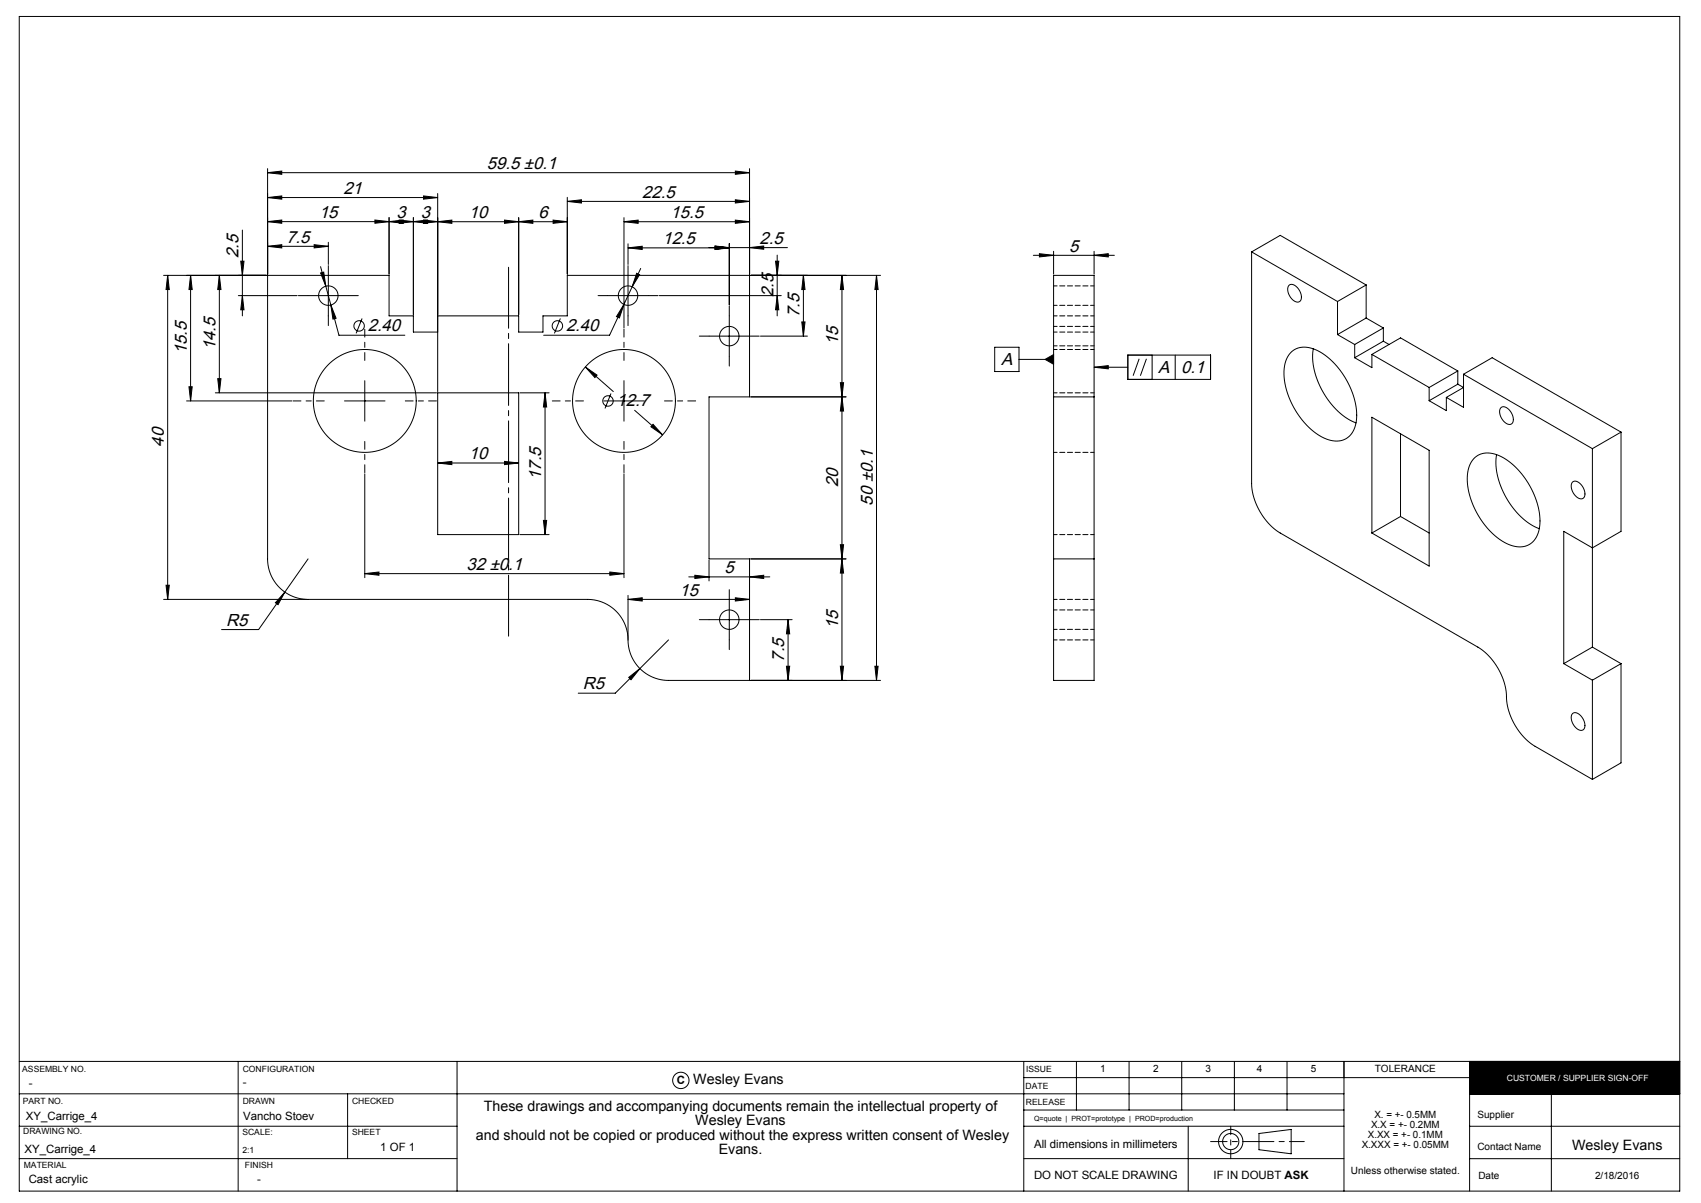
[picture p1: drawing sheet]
<svg xmlns="http://www.w3.org/2000/svg" width="420mm" height="297mm" viewBox="0 0 420 297" stroke-linecap="round" stroke-linejoin="round" font-family="sans-serif">
<g fill="none" stroke="#000" stroke-width=".25">
<path d="M4.8 4.1h410v290h-410zM59.8 56.8v21.2M66.1 54.7l3.5-.4v.8zM66.1 48.8l3.5-.4v.8zM66.1 42.6l3.5-.4v.8zM66.1 41.6v26.1M66.1 48.8h42M66.1 42.6h119M81.1 59.8v5.5M92.6 54.3l3.5 .4-3.5 .4zM96.1 54.7l3.5-.4v.8zM96.1 53.7v14"/>
<path d="M98.6 54.3l3.5 .4-3.5 .4zM102.1 53.7v24M102.1 54.7l3.5-.4v.8zM104.6 54.3l3.5 .4-3.5 .4zM104.6 48.4l3.5 .4-3.5 .4zM108.1 54.7h-42M108.1 47.8v48.9M108.1 54.7l3.5-.4v.8zM108.1 54.7h32M124.6 54.3l3.5 .4-3.5 .4zM128.1 54.7l3.5-.4v.8zM128.1 53.7v24"/>
<path d="M136.6 54.3l3.5 .4-3.5 .4zM140.1 49.7l3.5-.4v.8zM140.1 48.7v19M140.1 49.7h45M154.1 54.7l3.5-.4v.8zM154.1 53.7v27.3M154.1 54.7h31M181.6 54.3l3.5 .4-3.5 .4zM181.6 49.3l3.5 .4-3.5 .4zM181.6 42.2l3.5 .4-3.5 .4zM185.1 41.6v26.1M40.4 68h25.4"/>
<path d="M41.4 68v80M41.4 68l.4 3.5h-.8zM47.1 68v31M47.1 68l.4 3.5h-.8zM54.2 68l.4 3.5h-.8zM54.2 68v29M58.8 73h14.6M59.4 64.5h.8l-.4 3.5zM59.8 73l.4 3.5h-.8zM66.1 60.8l3.5-.4v.8zM66.1 60.8h15M76.1 73h10"/>
<path d="M77.6 60.4l3.5 .4-3.5 .4zM79.2 65.8l4.5 17h16.3M79.2 67.4l.7-.2 .5 3.5zM81.1 68v10M81.7 75.3l1.3 3.3-.8 .2zM89.4 78.6l-1.5 3.7M108.1 78h20v4h6v-4h6v-10h45v30h-10v40h10v30h-20a10.2 10.2 0 0 1-10.1-11.1 10 10 0 0 0-9.9-8.9h-69a10 10 0 0 1-10-10v-70h30v10h6v4h6M138.4 78.6l-1.5 3.7M150.1 73h10M154.1 75.2l-1.2 3.3-.7-.3zM154.1 75.2l-3.6 7.6h-16.3M155.1 68v10"/>
<path d="M155.1 61.2l3.5-.4v.8zM155.1 60.2v5.1M155.1 61.2h25M157.2 67.5l.7 .3-1.8 3zM158.2 66.3l-4.1 8.9M162.8 73h30.1M175.1 61.1h19.3M176.6 60.7l3.5 .4-3.5 .4zM176.6 60.8l3.5 .4-3.5 .4zM180.1 78v10M180.1 60.1v15.2M185.1 61.1l3.5-.4v.8z"/>
<path d="M185.4 68h32M191.5 64.5h.8l-.4 3.5zM191.9 73l.4 3.5h-.8zM191.9 63v15M198 79.5h.8l-.4 3.5zM198.4 68v15M198.4 68l.4 3.5h-.8zM207.9 68l.4 3.5h-.8zM207.9 68v100M216.4 68l.4 3.5h-.8zM216.4 68v100M255.1 63h20"/>
<path d="M256.6 62.6l3.5 .4-3.5 .4zM260.1 62v5.7M260.1 68h10v100h-10zM270.1 63l3.5-.4v.8zM270.1 62v5.7M309 62.2v57.6l.3 1.9 .5 1.8 1.8 3.6 2 2.5 2.3 1.9 49 28.3 1.4 .9 2.5 2.6 1.8 3.1 1.1 3.2 .4 4 .6 2.5 1.3 2.8 1.8 2.6 1.3 1.3 1.6 1.2 14.5 8.4M309 62.2l21.3 12.2M309 62.2l7.1-4.1 21.2 12.3M318.3 70.4a1.98 1.98 0 0 1 2.6 1.4l.4 1.1a1.19 1.19 0 0 1-.5 1.6 1.19 1.19 0 0 1-1.6-.5l-.8-1-.4-1.1a1.64 1.64 0 0 1 .3-1.5zM330.3 74.4v8.2M337.3 78.5l4.3 2.5M337.3 78.5l-7 4.1"/>
<path d="M337.3 70.4l-7 4M337.3 70.4v8.1M46.1 99h26M46.7 95.5h.8l-.4 3.5zM53.2 97h54.6M53.8 93.5h.8l-.4 3.5zM85.1 99h10M90.1 94v10M108.1 97h20v35h-20zM128.4 97h7.2M134.6 97l.4 3.5h-.8zM134.6 97v35"/>
<path d="M144.5 90.6l2.9 2-.5 .6zM144.5 90.6l6.9 6.1M149.1 99h10M150.9 97.2l-1.5 3.6M154.1 94v10M175.1 83h10M185.4 98h23.5M187.8 83h11.6M207.5 94.5h.8l-.4 3.5zM207.9 98l.4 3.5h-.8zM245.6 85.7h6v6h-6zM251.6 88.7h8.5"/>
<path d="M258 88.7l2.1-1.2v2.4zM260.1 98h10M270.1 90.7h8.4M270.1 90.7l3.5-.4v.8zM278.5 87.7h20.4v6h-20.4zM281.3 88.6l-1.5 4.2M283.1 88.6l-1.5 4.2M284.5 87.7v6M290.2 87.7v6M318.7 87a5.6 5.6 0 0 1 7.1-.2l2.8 2 2.5 2.9 2.2 3.7 1.2 3.6a9.1 9.1 0 0 1-1.4 8.7 5.7 5.7 0 0 1-6.9 .1l-3-2.2-2.5-3-2-3.4-1.2-3.6a9.2 9.2 0 0 1 1.2-8.6zM324.3 86.1l-.1 .1a18.9 18.9 0 0 0 6.1 15.3 12.9 12.9 0 0 0 4.5 2.9M330.3 82.6l4.2 2.5"/>
<path d="M334.5 85.1v3.2M338.7 87.5v3.3l-4.2-2.5M338.7 87.5l7.1-4.1 14.1 8.2M338.7 87.5l14.2 8.2M341.6 84.2l1.4 .9M341.6 84.2l-7.1 4.1M341.6 81l-7.1 4.1M341.6 81v3.2M352.9 95.7v3.2M357.1 98.1v3.3l-4.2-2.5M359.9 94.8l1.5 .9-4.3 2.4M359.9 94.8l-7 4.1"/>
<path d="M359.9 91.6l-7 4.1M359.9 91.6v3.2M361.4 92.4l31.8 18.4M361.4 92.4v8.2l-4.3-2.5M361.4 92.4l7-4.1 31.9 18.4M90.1 117v25.6M108.1 114.3l3.5-.4v.8zM108.1 114.3h20M124.6 113.9l3.5 .4-3.5 .4zM154.1 117v25.6M156.7 101.3l6.9 6.1M161.2 104.8l2.4 2.6-2.9-2z"/>
<path d="M338.7 103l14.2 8.2v28.6l-14.2-8.2zM345.8 107.1v20.4M364 113.1a5.6 5.6 0 0 1 7-.2l2.8 2.1 2.7 3.1 2 3.4 1.3 3.7a9.1 9.1 0 0 1-1.4 8.7 5.7 5.7 0 0 1-6.9 0l-2.8-2-2.7-3.1-2-3.5-1.3-3.6a9.2 9.2 0 0 1 1.3-8.6zM369.5 112.2v.2a18.9 18.9 0 0 0 6.1 15.2 12.9 12.9 0 0 0 4.5 2.9M370.6 100.6a1.98 1.98 0 0 1 2.6 1.4l.4 1.1a1.19 1.19 0 0 1-.5 1.6 1.19 1.19 0 0 1-1.6-.5l-.7-.9-.5-1.2a1.64 1.64 0 0 1 .3-1.5zM388.3 119a1.98 1.98 0 0 1 2.6 1.4l.4 1.1a1.19 1.19 0 0 1-.5 1.6 1.19 1.19 0 0 1-1.6-.5l-.7-.9-.5-1.2a1.64 1.64 0 0 1 .3-1.5zM393.2 110.8v49M400.3 106.7v24.5l-7.1 4.1-7.1-4.1v32.6M400.3 106.7l-7.1 4.1M76.1 138l-5.8 8.2M128.4 132h7.2M134.2 128.5h.8l-.4 3.5z"/>
<path d="M175.1 138.3v5.1M185.4 138h23.5M207.5 134.5h.8l-.4 3.5zM207.9 138l.4 3.5h-.8zM260.1 138h10M345.8 127.5l-7.1 4.1M345.8 127.5l7.1 4.1M40.4 148h35.4M41 144.5h.8l-.4 3.5zM70.3 146.2l-1.6 3.1-.7-.5zM70.3 146.2l-6.4 9.2h-9.2M90.1 141.6l3.5-.4v.8z"/>
<path d="M90.1 141.6h64M150.6 141.2l3.5 .4-3.5 .4zM155.1 148l3.5-.4v.8zM155.1 147v10.7M155.1 148h30M165.1 158l-13.2 13.1h-9.1M170.1 142.4h20M171.6 142l3.5 .4-3.5 .4zM175.1 153h10M180.1 148v10M181.6 147.6l3.5 .4-3.5 .4zM185.1 142.4l3.5-.4v.8z"/>
<path d="M187.8 153h7.8M194.6 153l.4 3.5h-.8zM194.6 153v15M393.2 159.8l-7.1 4M393.2 159.8l7.1 4M155.2 167.2l2.8-2.1-2.2 2.7zM185.4 168h32M194.2 164.5h.8l-.4 3.5zM207.5 164.5h.8l-.4 3.5zM216 164.5h.8l-.4 3.5zM386.1 163.8l7.1 4.1M388.3 176.2a1.98 1.98 0 0 1 2.6 1.4l.4 1.1a1.19 1.19 0 0 1-.5 1.5 1.19 1.19 0 0 1-1.6-.4l-.7-.9-.5-1.2a1.64 1.64 0 0 1 .3-1.5z"/>
<path d="M393.2 167.9v24.5M400.3 163.8v24.5l-7.1 4.1M400.3 163.8l-7.1 4.1M4.8 270h327M4.8 278h108.1M4.8 262h410M58.8 262v32.1M85.8 270v16M112.9 262v32.1M252.8 278h79M252.8 262v32.1M252.8 274h79"/>
<path d="M252.8 266h110.1M265.8 262v12M278.8 262v12M291.8 262v12M293.4 278v16.1M304.8 262v12M310.9 279.8l7.9-1v6.1l-7.9-1.1zM317.8 262v12M331.8 262v32.1M362.9 270.1h51.9M362.9 278.1h51.9M362.9 262v32.1"/>
<path d="M383.1 270.1v24M4.8 286h108.1M252.8 286h79M362.9 286.1h51.9"/>
<circle cx="81.1" cy="73" r="2.4"/>
<circle cx="155.1" cy="73" r="2.4"/>
<circle cx="88.7" cy="80.5" r="1.29"/>
<circle cx="90.1" cy="99" r="12.7"/>
<circle cx="137.6" cy="80.5" r="1.29"/>
<circle cx="150.1" cy="99" r="1.29"/>
<circle cx="154.1" cy="99" r="12.7"/>
<circle cx="180.1" cy="83" r="2.4"/>
<circle cx="180.1" cy="153" r="2.4"/>
<circle cx="168.1" cy="266.7" r="2.02"/>
<circle cx="303.9" cy="281.8" r="3"/>
<circle cx="303.9" cy="281.8" r="2"/>
</g>
<path d="M310.9 281.8h-12" fill="none" stroke="#000" stroke-width=".25" stroke-dasharray="15.2 1.3 1.3 1.3" stroke-dashoffset="11.2"/>
<path d="M310.9 281.8h11.1" fill="none" stroke="#000" stroke-width=".25" stroke-dasharray="15.2 1.3 1.3 1.3" stroke-dashoffset="11.6"/>
<path d="M303.9 278v8" fill="none" stroke="#000" stroke-width=".25" stroke-dasharray="15.2 1.3 1.3 1.3" stroke-dashoffset="13.1"/>
<path d="M362.9 262h51.9v8.4h-51.9z" fill-rule="evenodd" fill="#000"/>
<path d="M80.1 99h-7.7M90.1 89v-7.7M100.1 99h7.7M144.1 99h-7.7M154.1 89v-7.7M164.1 99h7.7M90.1 109v7.7M154.1 109v7.7" fill="none" stroke="#000" stroke-width=".25" stroke-dasharray="15.2 1.3 1.3 1.3" stroke-dashoffset="13.3"/>
<g fill="none" stroke="#000" stroke-width=".25" stroke-dasharray="15.2 1.3 1.3 1.3">
<path d="M76.1 73h-2.4M81.1 68v-2.4M81.1 78v2.4M86.1 73h2.4M150.1 73h-2.4M155.1 68v-2.4M155.1 78v2.4M160.1 73h2.4M180.1 78v-2.4M175.1 83h-2.4M180.1 88v2.4M185.1 83h2.4"/>
<path d="M175.1 153h-2.4M180.1 148v-2.4M180.1 158v2.4M185.1 153h2.4"/>
</g>
<path d="M125.6 157.1v-91.1" fill="none" stroke="#000" stroke-width=".25" stroke-dasharray="15.2 1.3 1.3 1.3" stroke-dashoffset=".2"/>
<g fill="#000">
<path d="M98.6 54.3l3.5 .4-3.5 .4zM96.1 54.7l3.5-.4v.8z"/>
<path d="M124.6 54.3l3.5 .4-3.5 .4zM108.1 54.7l3.5-.4v.8z"/>
<path d="M157.2 67.5l-1.1 3.3 1.8-3zM154.1 75.2l-1.9 3 .7 .3zM161.2 104.8l-.5 .6 2.9 2zM144.5 90.6l2.4 2.6 .5-.6zM154.1 54.7l3.5-.4v.8zM181.6 54.3l3.5 .4-3.5 .4zM155.1 148l3.5-.4v.8zM181.6 147.6l3.5 .4-3.5 .4zM155.2 167.2l.6 .6 2.2-2.7zM70.3 146.2l-2.3 2.6 .7 .5zM66.1 60.8l3.5-.4v.8zM77.6 60.4l3.5 .4-3.5 .4zM102.1 54.7l3.5-.4v.8zM104.6 54.3l3.5 .4-3.5 .4zM90.1 141.6l3.5-.4v.8zM150.6 141.2l3.5 .4-3.5 .4zM79.2 67.4l1.2 3.3-.5-3.5zM81.7 75.3l.5 3.5 .8-.2zM128.1 54.7l3.5-.4v.8zM136.6 54.3l3.5 .4-3.5 .4zM140.1 49.7l3.5-.4v.8zM181.6 49.3l3.5 .4-3.5 .4zM256.6 62.6l3.5 .4-3.5 .4zM270.1 63l3.5-.4v.8z"/>
<path d="M185.1 61.1l3.5-.4v.8zM176.6 60.7l3.5 .4-3.5 .4zM176.6 60.8l3.5 .4-3.5 .4zM155.1 61.2l3.5-.4v.8zM92.6 54.3l3.5 .4-3.5 .4zM66.1 54.7l3.5-.4v.8zM124.6 113.9l3.5 .4-3.5 .4zM108.1 114.3l3.5-.4v.8zM104.6 48.4l3.5 .4-3.5 .4zM66.1 48.8l3.5-.4v.8zM185.1 142.4l3.5-.4v.8zM171.6 142l3.5 .4-3.5 .4zM181.6 42.2l3.5 .4-3.5 .4zM66.1 42.6l3.5-.4v.8z"/>
<path d="M216.4 68l.4 3.5h-.8zM216 164.5h.8l-.4 3.5zM194.6 153l.4 3.5h-.8zM194.2 164.5h.8l-.4 3.5zM207.9 138l.4 3.5h-.8zM207.5 164.5h.8l-.4 3.5zM191.5 64.5h.8l-.4 3.5zM191.9 73l.4 3.5h-.8zM198.4 68l.4 3.5h-.8zM198 79.5h.8l-.4 3.5zM207.9 68l.4 3.5h-.8zM207.5 94.5h.8l-.4 3.5zM59.4 64.5h.8l-.4 3.5zM59.8 73l.4 3.5h-.8zM54.2 68l.4 3.5h-.8zM53.8 93.5h.8l-.4 3.5z"/>
<path d="M46.7 95.5h.8l-.4 3.5zM47.1 68l.4 3.5h-.8zM134.2 128.5h.8l-.4 3.5zM134.6 97l.4 3.5h-.8zM41 144.5h.8l-.4 3.5zM41.4 68l.4 3.5h-.8z"/>
<path d="M270.1 90.7l3.5-.4v.8zM258 88.7l2.1 1.2v-2.4z"/>
<path d="M207.5 134.5h.8l-.4 3.5zM207.9 98l.4 3.5h-.8z"/>
</g>
<g fill="none" stroke="#000" stroke-width=".25" stroke-dasharray="1.3 .6" stroke-dashoffset=".4">
<path d="M260.1 78h10M260.1 75.4h10M270.1 70.6h-10M260.1 97h10M260.1 85.4h10M270.1 82h-10M270.1 80.6h-10M270.1 86.3h-10M260.1 111.7h10M260.1 132h10M260.1 158h10M260.1 155.4h10"/>
<path d="M270.1 148h-10M270.1 150.6h-10"/>
</g>
<g font-size="4.3">
<text x="120.2" y="41.7">59.5 ±0.1</text>
<text x="84.8" y="47.8">21</text>
<text x="78.8" y="53.8">15</text>
<text x="97.9" y="53.8">3</text>
<text x="103.9" y="53.8">3</text>
<text x="115.8" y="53.8">10</text>
<text x="132.9" y="53.8">6</text>
<text x="158.6" y="48.8">22.5</text>
<text x="165.6" y="53.8">15.5</text>
<text x="70.7" y="59.9">7.5</text>
<text x="58.9" y="63.7" transform="rotate(-90 58.9 63.7)">2.5</text>
<text x="163.6" y="60.3">12.5</text>
<text x="187.6" y="60.2">2.5</text>
<text x="264" y="62.1">5</text>
<text x="191" y="73.3" transform="rotate(-90 191 73.3)">2.5</text>
<text x="90.8" y="81.8">2.40</text>
<text x="139.8" y="81.8">2.40</text>
<text x="197.4" y="78.4" transform="rotate(-90 197.4 78.4)">7.5</text>
<text x="46.1" y="87.5" transform="rotate(-90 46.1 87.5)">15.5</text>
<text x="53.2" y="86.5" transform="rotate(-90 53.2 86.5)">14.5</text>
<text x="207" y="85.3" transform="rotate(-90 207 85.3)">15</text>
<text x="247.2" y="90.1">A</text>
<text x="285.9" y="92">A</text>
<text x="291.7" y="92">0.1</text>
<text x="152.2" y="100.4">12.7</text>
<text x="40.5" y="110.3" transform="rotate(-90 40.5 110.3)">40</text>
<text x="115.8" y="113.4">10</text>
<text x="133.7" y="118.5" transform="rotate(-90 133.7 118.5)">17.5</text>
<text x="207" y="120.3" transform="rotate(-90 207 120.3)">20</text>
<text x="215.5" y="124.8" transform="rotate(-90 215.5 124.8)">50 ±0.1</text>
<text x="115.2" y="140.7">32 ±0.1</text>
<text x="178.9" y="141.5">5</text>
<text x="167.8" y="147.1">15</text>
<text x="55.9" y="154.5">R5</text>
<text x="207" y="155.3" transform="rotate(-90 207 155.3)">15</text>
<text x="193.7" y="163.3" transform="rotate(-90 193.7 163.3)">7.5</text>
<text x="143.9" y="170.2">R5</text>
</g>
<g font-size="3.5">
<text x="171.2" y="267.7">Wesley Evans</text>
<text x="119.4" y="274.3">These drawings and accompanying documents remain the intellectual property of</text>
<text x="117.5" y="281.4">and should not be copied or produced without the express written consent of Wesley</text>
<text x="171.7" y="277.9">Wesley Evans</text>
<text x="177.5" y="284.9">Evans.</text>
<text x="388.2" y="283.9">Wesley Evans</text>
</g>
<g font-size="2.8">
<text x="7.1" y="268.3">-</text>
<text x="60" y="268.1">-</text>
<text x="167.1" y="267.6">C</text>
<text x="6.4" y="276.5">XY_Carrige_4</text>
<text x="60" y="276.5">Vancho Stoev</text>
<text x="6.1" y="284.5">XY_Carrige_4</text>
<text x="93.9" y="284.1">1 OF 1</text>
<text x="255.3" y="283.4">All dimensions in millimeters</text>
<text x="7.1" y="292.2">Cast acrylic</text>
<text x="63.5" y="292.2">-</text>
<text x="255.3" y="291.1">DO NOT SCALE DRAWING</text>
<text x="299.6" y="291.1">IF IN DOUBT ASK</text>
</g>
<g font-size="2.5">
<text x="271.6" y="264.8">1</text>
<text x="284.7" y="264.8">2</text>
<text x="297.6" y="264.8">3</text>
<text x="310.3" y="264.8">4</text>
<text x="323.7" y="264.8">5</text>
<text x="339.5" y="264.8">TOLERANCE</text>
<text x="339.4" y="276">X. = +- 0.5MM</text>
<text x="364.8" y="276">Supplier</text>
<text x="337.7" y="280.9">X.XX = +- 0.1MM</text>
<text x="338.5" y="278.4">X.X = +- 0.2MM</text>
<text x="336.2" y="283.4">X.XXX = +- 0.05MM</text>
<text x="364.8" y="283.9">Contact Name</text>
<text x="333.6" y="290">Unless otherwise stated.</text>
<text x="365" y="291.1">Date</text>
<text x="393.8" y="291.1">2/18/2016</text>
</g>
<g font-size="2.1">
<text x="5.5" y="264.6">ASSEMBLY NO.</text>
<text x="59.9" y="264.6">CONFIGURATION</text>
<text x="253.3" y="268.8">DATE</text>
<text x="253.4" y="264.8">ISSUE</text>
<text x="5.6" y="272.5">PART NO.</text>
<text x="59.9" y="272.6">DRAWN</text>
<text x="86.9" y="272.6">CHECKED</text>
<text x="253.3" y="272.8">RELEASE</text>
<text x="5.7" y="280.1">DRAWING NO.</text>
<text x="59.9" y="280.3">SCALE:</text>
<text x="86.9" y="280.3">SHEET</text>
<text x="59.9" y="284.5">2:1</text>
<text x="5.9" y="288.5">MATERIAL</text>
<text x="60.5" y="288.5">FINISH</text>
</g>
<text font-size="2.1" fill="#fff" x="372.1" y="266.9">CUSTOMER / SUPPLIER SIGN-OFF</text>
<text font-size="1.8" x="255.3" y="276.6">Q=quote | PROT=prototype | PROD=production</text>
</svg>
